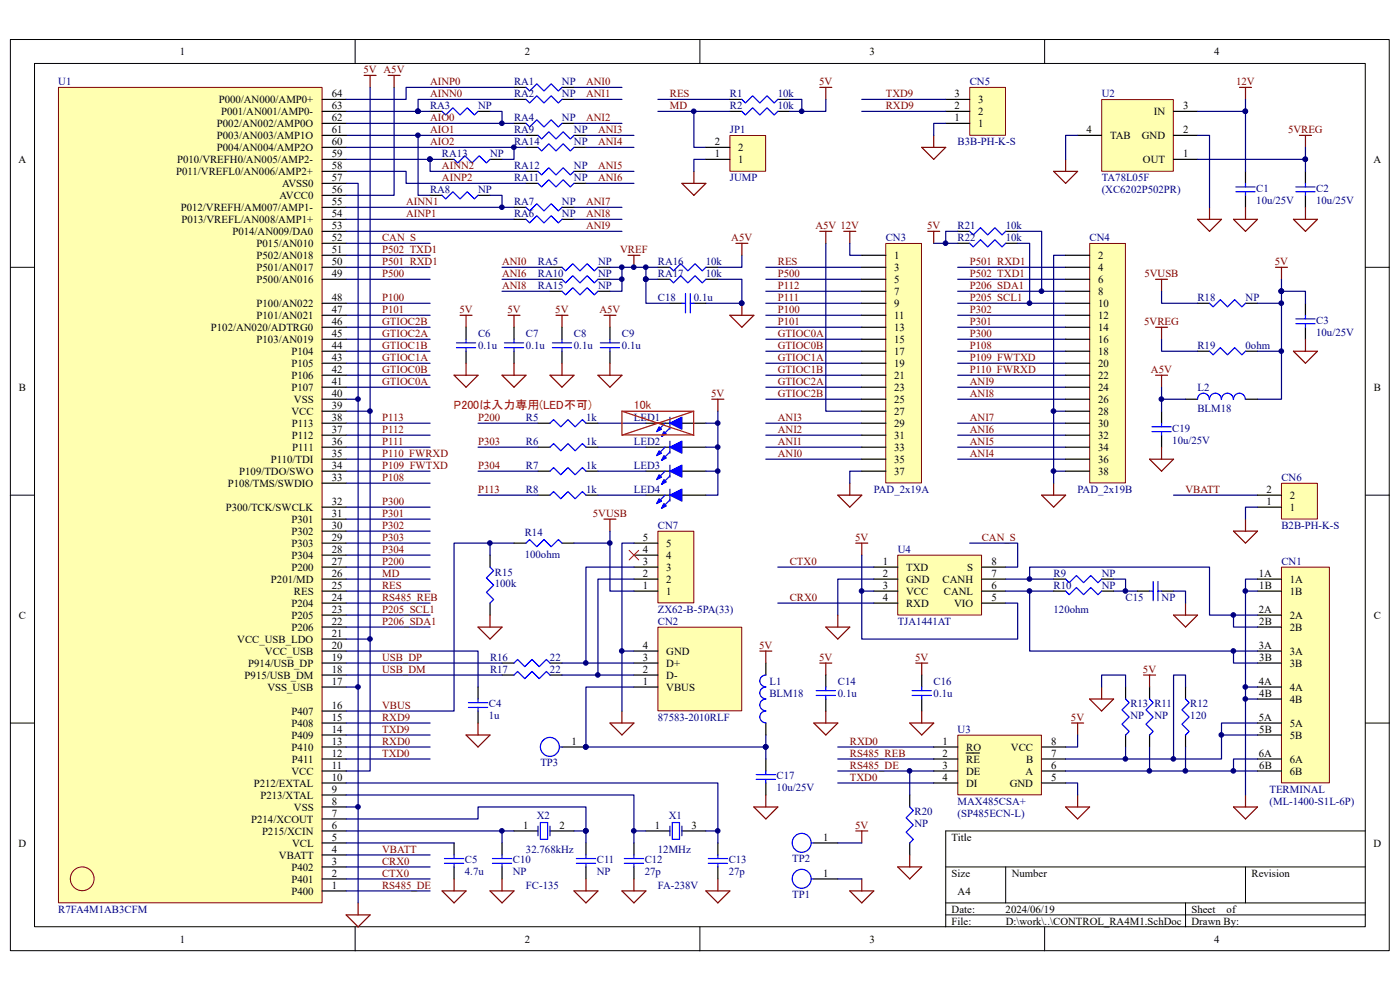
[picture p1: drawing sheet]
<svg xmlns="http://www.w3.org/2000/svg" width="297mm" height="210mm" viewBox="0 0 297 210" stroke-linecap="round" stroke-linejoin="round" font-family="sans-serif">
<path d="M2.2 8.4h292.5v193.3h-292.5z" fill="none" stroke="#000" stroke-width=".21"/>
<path d="M7.4 13.5h282.2v183.1h-282.2z" fill="#fff"/>
<g fill="none" stroke="#000" stroke-width=".21">
<path d="M7.3 13.5h282.3v183.1h-282.3zM75.3 8.4v5.1M148.5 8.4v5.1M221.6 8.4v5.1M2.2 56.7h5.1M289.7 56.7h5.1M2.2 105h5.1M289.7 105h5.1M2.2 153.4h5.1M289.7 153.4h5.1M289.7 176.3h-89.1v20.3M75.3 196.6v5.1"/>
<path d="M148.5 196.6v5.1M200.6 183.9h89.1M200.6 191.5h89.1M200.6 194.1h89.1M213.4 183.9v7.6M221.6 196.6v5.1M251.5 191.5v5.1M264.2 183.9v7.6"/>
</g>
<g fill="none" stroke="#800000" stroke-width=".25">
<path d="M77.2 16h2.6M78.5 16v2.5M263 18.5h2.5M264.2 18.5v2.6M144.7 38.9h5.1l-2.6 2.5zM147.2 36.4v2.5M261.7 46.5h5.1l-2.6 2.6zM264.2 44v2.5M270.6 56.7h2.5M271.9 56.7v2.5M116.7 79.6h5.1l-2.6 2.5zM118 66.9h2.5"/>
<path d="M119.2 66.9v2.5M119.2 77.1v2.5M73.4 194.1h5.1l-2.5 2.5zM76 191.5v2.6M93.8 189h5.1l-2.6 2.5zM96.3 186.5v2.5"/>
</g>
<g fill="none" stroke="#000080" stroke-width=".25">
<path d="M78.5 18.5v145.1h-5.1M139.6 21.1h15.2M147.2 23.6v7.7h2.6M149.8 33.8h-2.6v2.6M73.4 94.9h17.8M73.4 97.4h17.8M73.4 100h17.8M73.4 84.7h2.6M73.4 92.3h17.8M73.4 87.2h5.1M73.4 89.8h17.8M73.4 117.8h17.8"/>
<path d="M73.4 102.5h17.8M73.4 107.6h17.8M73.4 115.2h17.8M73.4 110.1h17.8M73.4 112.7h17.8M73.4 125.4h17.8M73.4 120.3h17.8M73.4 122.9h17.8M236.2 122.9h2.6v2.5M236.2 125.4h5.1"/>
</g>
<path d="M264.2 36.4v2.5M277 36.4v2.5M264.2 41.4v2.6M277 41.4v2.6M119.2 69.4v2.6M119.2 74.5v2.6M223.5 122.9h2.6M233.7 122.9h2.5M96.3 178.8v2.6M96.3 183.9v2.6" fill="none" stroke="#000" stroke-width=".25"/>
<g fill="none" stroke="#00f" stroke-width=".25">
<path d="M262.2 39.7h4.1M264.2 38.9v.8M274.9 39.7h4.1M277 38.9v.8M262.2 40.7h4.1M264.2 40.7v.7M274.9 40.7h4.1M277 40.7v.7M117.2 72.7h4.1M117.2 73.7h4.1M119.2 72v.7M119.2 73.7v.8"/>
<path d="M226.1 122.9l.7 .7 1.6-1.5 1.5 1.5 1.5-1.5 1.5 1.5 .8-.7M94.3 182.1h4.1M94.3 183.1h4.1M96.3 181.4v.7M96.3 183.1v.8"/>
</g>
<g fill="#000080" stroke="#000080" stroke-width=".21">
<circle cx="75.9" cy="84.7" r=".49"/>
<circle cx="78.5" cy="87.2" r=".49"/>
<circle cx="238.8" cy="125.4" r=".49"/>
<circle cx="147.2" cy="23.6" r=".49"/>
</g>
<path d="M233.8 21.2h15.1v15.1h-15.1z" fill="#ffffb0"/>
<path d="M233.7 21.1h15.2v15.2h-15.2z" fill="none" stroke="#800000" stroke-width=".21"/>
<path d="M228.6 28.7h5.1M249 33.8h5.1M249 28.7h5.1M249 23.6h5.1M129.4 69.4v2.6M129.4 74.5v2.6M238.8 145.7v2.6M238.8 155.9v2.6" fill="none" stroke="#000" stroke-width=".25"/>
<g fill="none" stroke="#800000" stroke-width=".25">
<path d="M223.5 36.4h5.1l-2.5 2.5zM226.1 33.8v2.6M275.7 28.7h2.5M277 28.7v2.6M254.1 46.5h5l-2.5 2.6zM256.6 44v2.5M274.4 46.5h5.1l-2.5 2.6zM277 44v2.5M126.9 79.6h5l-2.5 2.5zM128.1 66.9h2.6M129.4 66.9v2.5M129.4 77.1v2.5"/>
<path d="M193 153.4h5.1l-2.6 2.5zM194.3 140.7h2.5M195.5 140.7v2.5M195.5 150.8v2.6M227.3 153.4h2.6M228.6 153.4v2.5M226.1 171.2h5.1l-2.6 2.5zM228.6 168.6v2.6"/>
</g>
<g fill="none" stroke="#000080" stroke-width=".25">
<path d="M73.4 36.4h12.8v2.5h25.4M73.4 28.7h38.2M228.6 28.7h-2.5v5.1M254.1 28.7h2.5v15.3M264.2 21.1v2.5h-10.1M264.2 23.6v12.8M277 33.8v2.6M162.5 56.7h20.3M162.5 59.2h20.3M203.2 56.7h22.9M203.2 59.2h22.9M73.4 64.3h17.8"/>
<path d="M73.4 66.9h17.8M73.4 79.6h17.8M162.5 66.9h20.3M162.5 79.6h20.3M162.5 77.1h20.3M162.5 74.5h20.3M162.5 72h20.3M162.5 69.4h20.3M203.2 64.3h22.9M203.2 66.9h22.9M203.2 79.6h22.9M203.2 77.1h22.9"/>
<path d="M203.2 74.5h22.9M203.2 72h22.9M203.2 69.4h22.9M73.4 82.1h17.8M162.5 82.1h20.3M162.5 89.8h20.3M162.5 97.4h20.3M162.5 92.3h20.3M162.5 94.9h20.3M162.5 84.7h20.3M203.2 82.1h22.9M203.2 89.8h22.9"/>
<path d="M203.2 97.4h22.9M203.2 92.3h22.9M203.2 94.9h22.9M203.2 84.7h22.9M73.4 138.1h28v7.6M73.4 130.5h17.8M73.4 133h17.8M73.4 135.6h5.1M177.7 158.5h20.4M228.6 155.9v2.6h-2.5M177.7 161h20.4M177.7 163.6h20.4"/>
<path d="M177.7 166.1h20.4M226.1 166.1h2.5v2.5"/>
</g>
<g fill="#000080" stroke="#000080" stroke-width=".21">
<circle cx="264.2" cy="23.6" r=".49"/>
<circle cx="276.9" cy="33.8" r=".49"/>
<circle cx="78.5" cy="135.5" r=".49"/>
</g>
<path d="M127.4 72.7h4M127.4 73.7h4M129.4 72v.7M129.4 73.7v.8M238.8 148.3l.8 .8-1.6 1.5 1.6 1.5-1.6 1.5 1.6 1.6-.8 .7" fill="none" stroke="#00f" stroke-width=".25"/>
<path d="M203.2 156h17.7v12.6h-17.7z" fill="#ffffb0"/>
<path d="M203.2 156h17.7v12.6h-17.7z" fill="none" stroke="#800000" stroke-width=".21"/>
<g fill="none" stroke="#000" stroke-width=".25">
<path d="M154.8 23.6h2.6M154.8 21.1h2.6M165 23.6h2.6M165 21.1h2.6M114.1 89.8h2.6M114.1 94.9h2.6M114.1 100h2.6M124.3 89.8h2.6M124.3 94.9h2.6M124.3 100h2.6M137 89.8h5.1M137 94.9h5.1"/>
<path d="M137 100h5.1M144.7 89.8h5.1M144.7 94.9h5.1M144.7 100h5.1M195.5 143.2v2.5M195.5 148.3v2.5M198.1 158.5h5.1M205 159.7h2.8M221 158.5h5.1M243.9 145.7v2.6M243.9 155.9v2.6M251.5 145.7v2.6"/>
<path d="M251.5 155.9v2.6M198.1 161h5.1M198.1 163.6h5.1M198.1 166.1h5.1M221 161h5.1M221 163.6h5.1M221 166.1h5.1"/>
</g>
<g fill="none" stroke="#00f" stroke-width=".25">
<path d="M157.4 23.6l.7 .8 1.6-1.5 1.5 1.5 1.5-1.5 1.6 1.5 .7-.8M157.4 21.1l.7 .7 1.6-1.5 1.5 1.5 1.5-1.5 1.6 1.5 .7-.7M116.7 89.8l.7-.8 1.6 1.5 1.5-1.5 1.5 1.5 1.5-1.5 .8 .8M116.7 94.9l.7-.8 1.6 1.5 1.5-1.5 1.5 1.5 1.5-1.5 .8 .8M116.7 100l.7-.8 1.6 1.5 1.5-1.5 1.5 1.5 1.5-1.5 .8 .8M141.1 89.8l-1.8 1.8M141.1 94.9l-1.8 1.7M141.1 100l-1.8 1.7M142.1 90.8l-1.8 1.8M142.1 88.5v2.6M142.1 93.6v2.5M142.1 98.7v2.5"/>
<path d="M142.1 95.9l-1.8 1.8M142.1 101l-1.8 1.8M193.5 146.5h4.1M193.5 147.5h4.1M195.5 145.7v.8M195.5 147.5v.8M243.9 148.3l.7 .8-1.5 1.5 1.5 1.5-1.5 1.5 1.5 1.6-.7 .7M251.5 148.3l.8 .8-1.6 1.5 1.6 1.5-1.6 1.5 1.6 1.6-.8 .7"/>
</g>
<g fill="none" stroke="#800000" stroke-width=".25">
<path d="M173.9 18.5h2.6M175.2 18.5v2.6M179 49.1h2.6M180.3 49.1v2.5M151 84.7h2.6M152.3 84.7v2.5M177.7 105h5.1l-2.5 2.6zM180.3 102.5v2.5M221 105h5.1l-2.6 2.6zM223.5 102.5v2.5M231.2 148.3h5l-2.5 2.5zM233.7 145.7v2.6"/>
<path d="M242.6 143.2h2.6M243.9 143.2v2.5M261.7 171.2h5.1l-2.6 2.5zM264.2 168.6v2.6"/>
</g>
<g fill="none" stroke="#000080" stroke-width=".25">
<path d="M139.6 23.6h15.2M175.2 51.6v35.6h7.6M180.3 51.6v2.6h2.5M226.1 54.2h-2.6v48.3M162.5 61.8h20.3M162.5 64.3h20.3M203.2 61.8h22.9M101.4 89.8h12.7M101.4 94.9h12.7M101.4 100h12.7M126.9 89.8h10.1M126.9 94.9h10.1"/>
<path d="M126.9 100h10.1M149.8 89.8h2.5M149.8 94.9h2.5M152.3 87.2v17.8h-2.5M182.8 100h-2.5v2.5M223.5 87.2h2.6M223.5 100h2.6M73.4 127.9h17.8M266.8 122.9h-2.6v45.7M233.7 145.7v-2.5h5.1v2.5M238.8 158.5v2.5M243.9 158.5v5.1"/>
<path d="M251.5 145.7v-2.5h-2.5v17.8M251.5 158.5v5.1M266.8 153.4h-7.7v7.6h-33M226.1 163.6h40.7"/>
</g>
<g fill="#000080" stroke="#000080" stroke-width=".21">
<circle cx="248.9" cy="161" r=".49"/>
<circle cx="251.5" cy="163.5" r=".49"/>
<circle cx="238.8" cy="161" r=".49"/>
<circle cx="243.8" cy="163.5" r=".49"/>
<circle cx="223.5" cy="87.2" r=".49"/>
<circle cx="152.3" cy="89.8" r=".49"/>
<circle cx="152.3" cy="94.8" r=".49"/>
<circle cx="223.5" cy="99.9" r=".49"/>
</g>
<g fill="#00f" stroke="#00f" stroke-width=".25">
<path d="M142.1 89.8l2.6-1.3v2.6z"/>
<path d="M139.8 90.5l.5 .6-1 .5z"/>
<path d="M140.8 91.6l.6 .5-1.1 .5z"/>
<path d="M142.1 94.9l2.6-1.3v2.5z"/>
<path d="M139.8 95.6l.5 .5-1 .5z"/>
<path d="M140.8 96.6l.6 .6-1.1 .5z"/>
<path d="M142.1 100l2.6-1.3v2.5z"/>
<path d="M139.8 100.7l.5 .5-1 .5z"/>
<path d="M140.8 101.7l.6 .5-1.1 .6z"/>
</g>
<path d="M188 51.7h7.5v50.7h-7.5z" fill="#ffffb0"/>
<path d="M187.9 51.6h7.6v50.8h-7.6z" fill="none" stroke="#800000" stroke-width=".21"/>
<g fill="none" stroke="#000" stroke-width=".25">
<path d="M182.8 54.2h5.1M182.8 56.7h5.1M182.8 59.2h5.1M182.8 61.8h5.1M182.8 64.3h5.1M182.8 66.9h5.1M182.8 69.4h5.1M182.8 72h5.1M182.8 74.5h5.1M182.8 77.1h5.1M182.8 79.6h5.1M182.8 82.1h5.1"/>
<path d="M182.8 84.7h5.1M182.8 87.2h5.1M182.8 89.8h5.1M182.8 92.3h5.1M182.8 94.9h5.1M182.8 97.4h5.1M182.8 100h5.1"/>
</g>
<path d="M231.2 51.7h7.6v50.7h-7.6z" fill="#ffffb0"/>
<path d="M231.2 51.6h7.6v50.8h-7.6z" fill="none" stroke="#800000" stroke-width=".21"/>
<g fill="none" stroke="#000" stroke-width=".25">
<path d="M109 18.5h2.6M119.2 18.5h2.6M226.1 54.2h5.1M226.1 56.7h5.1M226.1 59.2h5.1M226.1 61.8h5.1M226.1 64.3h5.1M226.1 66.9h5.1M226.1 69.4h5.1M226.1 72h5.1M226.1 74.5h5.1M226.1 77.1h5.1"/>
<path d="M226.1 79.6h5.1M226.1 82.1h5.1M226.1 84.7h5.1M226.1 87.2h5.1M226.1 89.8h5.1M226.1 92.3h5.1M226.1 94.9h5.1M226.1 97.4h5.1M226.1 100h5.1M193 168.6v2.6M193 178.8v2.6"/>
</g>
<path d="M73.4 72h17.8M73.4 69.4h17.8M193 163.6v5" fill="none" stroke="#000080" stroke-width=".25"/>
<path d="M111.6 18.5l.8 .8 1.5-1.5 1.5 1.5 1.5-1.5 1.6 1.5 .7-.8M193 171.2l.8 .8-1.6 1.5 1.6 1.5-1.6 1.5 1.6 1.6-.8 .7" fill="none" stroke="#00f" stroke-width=".25"/>
<path d="M190.5 183.9h5l-2.5 2.6zM193 181.4v2.5" fill="none" stroke="#800000" stroke-width=".25"/>
<circle cx="193" cy="163.5" r=".49" fill="#000080" stroke="#000080" stroke-width=".21"/>
<path d="M12.4 18.6h55.9v172.9h-55.9z" fill="#ffffb0"/>
<path d="M12.4 18.5h55.9v173h-55.9z" fill="none" stroke="#800000" stroke-width=".21"/>
<g fill="none" stroke="#000" stroke-width=".25">
<path d="M68.3 38.9h5.1M68.3 36.4h5.1M68.3 33.8h5.1M68.3 31.3h5.1M68.3 28.7h5.1M68.3 26.2h5.1M68.3 23.6h5.1M68.3 21.1h5.1M68.3 59.2h5.1M68.3 56.7h5.1M68.3 54.2h5.1M68.3 51.6h5.1"/>
<path d="M68.3 49.1h5.1M68.3 46.5h5.1M68.3 44h5.1M68.3 41.4h5.1M68.3 79.6h5.1M68.3 77.1h5.1M68.3 74.5h5.1M68.3 72h5.1M68.3 69.4h5.1M68.3 66.9h5.1M68.3 64.3h5.1M68.3 100h5.1"/>
<path d="M68.3 97.4h5.1M68.3 94.9h5.1M68.3 92.3h5.1M68.3 89.8h5.1M68.3 87.2h5.1M68.3 84.7h5.1M68.3 82.1h5.1M68.3 117.8h5.1M68.3 115.2h5.1M68.3 112.7h5.1M68.3 110.1h5.1M68.3 107.6h5.1"/>
<path d="M68.3 102.5h5.1M68.3 138.1h5.1M68.3 135.6h5.1M68.3 133h5.1M68.3 130.5h5.1M68.3 127.9h5.1M68.3 125.4h5.1M68.3 122.9h5.1M68.3 120.3h5.1M68.3 158.5h5.1M68.3 155.9h5.1M68.3 153.4h5.1"/>
<path d="M68.3 150.8h5.1M68.3 145.7h5.1M68.3 143.2h5.1M68.3 140.7h5.1M68.3 178.8h5.1M68.3 176.3h5.1M68.3 173.7h5.1M68.3 171.2h5.1M68.3 168.6h5.1M68.3 166.1h5.1M68.3 163.6h5.1M68.3 161h5.1"/>
<path d="M68.3 189h5.1M68.3 186.5h5.1M68.3 183.9h5.1M68.3 181.4h5.1"/>
</g>
<circle cx="17.4" cy="186.4" r="2.52" fill="#ffffb0" stroke="#800000" stroke-width=".21"/>
<path d="M139.6 133.1h17.8v17.7h-17.8z" fill="#ffffb0"/>
<path d="M139.6 133.1h17.8v17.7h-17.8z" fill="none" stroke="#800000" stroke-width=".21"/>
<path d="M134.5 138.1h5.1M134.5 145.7h5.1M134.5 143.2h5.1M134.5 140.7h5.1M134.5 178.8v2.6M137 176.3h5.1M144.7 176.3h5.1M152.3 178.8v2.6M134.5 183.9v2.6M152.3 183.9v2.6" fill="none" stroke="#000" stroke-width=".25"/>
<path d="M142.1 175.3v2M142.6 174.5h1.6v3.6h-1.6zM144.7 175.3v2M132.5 183.1h4M132.5 182.1h4M134.5 181.4v.7M134.5 183.1v.8M150.3 183.1h4M150.3 182.1h4M152.3 181.4v.7M152.3 183.1v.8" fill="none" stroke="#00f" stroke-width=".25"/>
<path d="M131.9 189h5.1l-2.5 2.5zM134.5 186.5v2.5M149.8 189h5l-2.5 2.5zM152.3 186.5v2.5" fill="none" stroke="#800000" stroke-width=".25"/>
<path d="M73.4 166.1h78.9v12.7M73.4 168.6h61.1v10.2M134.5 176.3h2.5M149.8 176.3h2.5" fill="none" stroke="#000080" stroke-width=".25"/>
<g fill="#000080" stroke="#000080" stroke-width=".21">
<circle cx="134.5" cy="176.3" r=".49"/>
<circle cx="152.3" cy="176.3" r=".49"/>
</g>
<path d="M190.5 117.8h17.7v12.7h-17.7z" fill="#ffffb0"/>
<path d="M190.5 117.8h17.7v12.7h-17.7z" fill="none" stroke="#800000" stroke-width=".21"/>
<path d="M185.4 120.3h5.1M185.4 122.9h5.1M185.4 125.4h5.1M185.4 127.9h5.1M208.3 120.3h5.1M208.3 122.9h5.1M208.3 125.4h5.1M208.3 127.9h5.1" fill="none" stroke="#000" stroke-width=".25"/>
<path d="M139.6 112.7h7.6v15.2h-7.6z" fill="#ffffb0"/>
<path d="M139.6 112.7h7.6v15.2h-7.6z" fill="none" stroke="#800000" stroke-width=".21"/>
<g fill="none" stroke="#000" stroke-width=".25">
<path d="M98.9 69.4v2.6M98.9 74.5v2.6M109 69.4v2.6M109 74.5v2.6M134.5 117.8h5.1M134.5 115.2h5.1M134.5 125.4h5.1M134.5 122.9h5.1M134.5 120.3h5.1M101.4 145.7v2.6M101.4 150.8v2.6M106.5 143.2h2.5"/>
<path d="M106.5 140.7h2.5M116.7 143.2h2.5M116.7 140.7h2.5"/>
</g>
<g fill="none" stroke="#00f" stroke-width=".25">
<path d="M96.8 72.7h4.1M96.8 73.7h4.1M98.9 72v.7M98.9 73.7v.8M107 72.7h4.1M107 73.7h4.1M109 72v.7M109 73.7v.8M99.4 150.1h4.1M99.4 149.1h4.1M101.4 148.3v.8M101.4 150.1v.7"/>
<path d="M109 143.2l.8-.8 1.5 1.6 1.6-1.6 1.5 1.6 1.5-1.6 .8 .8M109 140.7l.8-.8 1.5 1.5 1.6-1.5 1.5 1.5 1.5-1.5 .8 .8"/>
</g>
<g fill="none" stroke="#000080" stroke-width=".25">
<path d="M83.6 18.5v22.9h-10.2M73.4 38.9h2.6v152.6M73.4 59.2h17.8M73.4 54.2h17.8M73.4 56.7h17.8M73.4 49.1h58.5M73.4 51.6h17.8M73.4 44h35.6M73.4 46.5h35.6M73.4 74.5h17.8M73.4 77.1h17.8M109 115.2h-12.7v35.6h-22.9"/>
<path d="M129.4 112.7v12.7h5.1M134.5 115.2h-2.6v35.6M131.9 138.1h2.6M134.5 120.3h-10.2v20.4M134.5 122.9h-7.6v20.3M73.4 143.2h33.1M73.4 140.7h33.1M73.4 153.4h17.8M73.4 155.9h17.8M73.4 158.5h17.8M73.4 145.7h2.6M119.2 143.2h15.3"/>
<path d="M119.2 140.7h15.3M73.4 161h17.8M73.4 171.2h2.6M73.4 176.3h35.6M73.4 178.8h22.9M121.8 176.3h2.5M73.4 183.9h17.8M73.4 186.5h17.8M73.4 189h17.8M73.4 181.4h17.8"/>
</g>
<g fill="#000080" stroke="#000080" stroke-width=".21">
<circle cx="124.3" cy="140.6" r=".49"/>
<circle cx="126.8" cy="143.2" r=".49"/>
<circle cx="131.9" cy="138.1" r=".49"/>
<circle cx="75.9" cy="145.7" r=".49"/>
<circle cx="75.9" cy="171.2" r=".49"/>
<circle cx="124.3" cy="176.3" r=".49"/>
</g>
<path d="M133.5 116.7l2 2.1M135.5 116.7l-2 2.1" fill="none" stroke="#f00" stroke-width=".21"/>
<g fill="none" stroke="#800000" stroke-width=".25">
<path d="M96.3 79.6h5.1l-2.5 2.5zM97.6 66.9h2.5M98.9 66.9v2.5M98.9 77.1v2.5M106.5 79.6h5.1l-2.6 2.5zM107.8 66.9h2.5M109 66.9v2.5M109 77.1v2.5M128.1 110.1h2.6M129.4 110.1v2.6M98.9 155.9h5.1l-2.6 2.6zM101.4 153.4v2.5"/>
<path d="M129.4 153.4h5.1l-2.6 2.5zM131.9 150.8v2.6"/>
</g>
<path d="M154.9 28.8h7.5v7.5h-7.5z" fill="#ffffb0"/>
<path d="M154.9 28.7h7.5v7.6h-7.5z" fill="none" stroke="#800000" stroke-width=".21"/>
<path d="M149.8 33.8h5M149.8 31.3h5" fill="none" stroke="#000" stroke-width=".25"/>
<path d="M205.8 18.6h7.5v10.1h-7.5z" fill="#ffffb0"/>
<path d="M205.7 18.5h7.6v10.2h-7.6z" fill="none" stroke="#800000" stroke-width=".21"/>
<path d="M200.6 26.2h5.1M200.6 23.6h5.1M200.6 21.1h5.1" fill="none" stroke="#000" stroke-width=".25"/>
<path d="M195.5 31.3h5.1l-2.5 2.5zM198.1 28.7v2.6" fill="none" stroke="#800000" stroke-width=".25"/>
<path d="M200.6 26.2h-2.5v2.5" fill="none" stroke="#000080" stroke-width=".25"/>
<path d="M271.9 120.4h10.1v45.7h-10.1z" fill="#ffffb0"/>
<path d="M271.9 120.3h10.1v45.8h-10.1z" fill="none" stroke="#800000" stroke-width=".21"/>
<g fill="none" stroke="#000" stroke-width=".25">
<path d="M91.2 23.6h2.6M93.8 33.8h2.5M101.4 23.6h2.6M104 33.8h2.5M109 21.1h2.6M109 26.2h2.6M111.6 28.7h2.5M111.6 31.3h2.5M111.6 36.4h2.5M111.6 38.9h2.5M119.2 21.1h2.6M119.2 26.2h2.6"/>
<path d="M121.8 28.7h2.5M121.8 31.3h2.5M121.8 36.4h2.5M121.8 38.9h2.5M91.2 41.4h2.6M101.4 41.4h2.6M109 44h2.6M109 46.5h2.6M116.7 56.7h2.5M116.7 59.2h2.5M119.2 44h2.6M119.2 46.5h2.6"/>
<path d="M126.9 56.7h2.5M126.9 59.2h2.5M139.6 56.7h2.5M139.6 59.2h2.5M149.8 56.7h2.5M149.8 59.2h2.5M116.7 61.8h2.5M126.9 61.8h2.5M142.1 64.3h2.6M147.2 64.3h2.6M254.1 64.3h2.5M254.1 74.5h2.5"/>
<path d="M264.2 64.3h2.6M264.2 74.5h2.6M277 64.3v2.6M277 69.4v2.6M104 117.8v2.5M109 115.2h2.6M119.2 115.2h2.6M104 127.9v2.6M241.3 125.4h2.6M246.4 125.4h2.6M266.8 122.9h5.1M266.8 125.4h5.1"/>
<path d="M266.8 130.5h5.1M266.8 133h5.1M266.8 138.1h5.1M162.5 140.7v2.5M162.5 153.4v2.5M175.2 143.2v2.5M175.2 148.3v2.5M266.8 140.7h5.1M266.8 145.7h5.1M266.8 148.3h5.1M266.8 153.4h5.1M266.8 155.9h5.1"/>
<path d="M106.5 178.8v2.6M124.3 178.8v2.6M162.5 161v2.6M162.5 166.1v2.5M266.8 161h5.1M266.8 163.6h5.1M106.5 183.9v2.6M124.3 183.9v2.6"/>
</g>
<g fill="none" stroke="#000080" stroke-width=".25">
<path d="M109 18.5h-22.8v2.6h-12.8M121.8 18.5h10.1M73.4 23.6h15.3M73.4 26.2h35.6M73.4 31.3h38.2M88.7 28.7v12.7h2.5M93.8 33.8h-2.6v2.6h20.4M104 23.6h2.5v2.6M109 31.3v2.5h-2.5M121.8 21.1h10.1M121.8 26.2h10.1M124.3 31.3h10.2"/>
<path d="M124.3 36.4h10.2M124.3 38.9h10.2M124.3 28.7h10.2M167.6 21.1h2.5v2.5M175.2 21.1v2.5h-7.6M182.8 21.1h17.8M182.8 23.6h17.8M277 31.3v2.5h-22.9M104 41.4h2.5v2.6M106.5 56.7h10.2M106.5 59.2h10.2M121.8 44h10.1"/>
<path d="M121.8 46.5h10.1M129.4 56.7h10.2M129.4 59.2h2.5M131.9 56.7v5.1h-2.5M152.3 59.2h5.1v5.1h-7.6M157.4 54.2v2.5h-5.1M271.9 59.2v25.5h-5.1M106.5 61.8h10.2M246.4 72v2.5h7.7M246.4 61.8v2.5h7.7M266.8 64.3h5.1M104 115.2v2.6"/>
<path d="M182.8 117.8v17.8h33.1v-7.7h-2.5M205.7 115.2h10.2v5.1h-2.5M249 105h17.8M165 120.3h20.4M165 127.9h20.4M182.8 125.4h2.6M185.4 122.9h-7.7v7.6M213.4 125.4h10.1M213.4 122.9h10.1M218.4 122.9v-2.6h38.2v10.2h10.2M218.4 125.4v12.7h48.4M249 125.4h2.5v2.5"/>
<path d="M261.7 130.5v2.5h5.1M261.7 138.1v2.6h5.1M264.2 125.4h2.6M134.5 145.7h-10.2v12.8h38.2M162.5 155.9v5.1M259.1 155.9h7.7M264.2 145.7h2.6M264.2 148.3h2.6M106.5 176.3v2.5M124.3 176.3v2.5M266.8 161h-5.1v2.6"/>
</g>
<g fill="#000080" stroke="#000080" stroke-width=".21">
<circle cx="264.2" cy="125.4" r=".49"/>
<circle cx="261.7" cy="130.5" r=".49"/>
<circle cx="261.7" cy="163.5" r=".49"/>
<circle cx="259.1" cy="155.9" r=".49"/>
<circle cx="264.2" cy="145.7" r=".49"/>
<circle cx="264.2" cy="148.3" r=".49"/>
<circle cx="261.7" cy="138.1" r=".49"/>
<circle cx="106.5" cy="26.2" r=".49"/>
<circle cx="88.7" cy="23.6" r=".49"/>
<circle cx="91.2" cy="33.8" r=".49"/>
<circle cx="182.8" cy="125.4" r=".49"/>
<circle cx="218.4" cy="122.8" r=".49"/>
<circle cx="218.4" cy="125.4" r=".49"/>
<circle cx="276.9" cy="33.8" r=".49"/>
<circle cx="170.1" cy="23.6" r=".49"/>
<circle cx="109" cy="31.2" r=".49"/>
<circle cx="88.7" cy="28.7" r=".49"/>
<circle cx="106.5" cy="44" r=".49"/>
<circle cx="103.9" cy="115.2" r=".49"/>
<circle cx="271.8" cy="64.3" r=".49"/>
<circle cx="271.8" cy="61.8" r=".49"/>
<circle cx="157.4" cy="64.3" r=".49"/>
<circle cx="131.9" cy="56.7" r=".49"/>
<circle cx="131.9" cy="59.2" r=".49"/>
<circle cx="162.4" cy="158.4" r=".49"/>
<circle cx="124.3" cy="158.4" r=".49"/>
<circle cx="106.5" cy="176.3" r=".49"/>
<circle cx="124.3" cy="176.3" r=".49"/>
</g>
<g fill="none" stroke="#00f" stroke-width=".25">
<path d="M93.8 23.6l.7 .8 1.6-1.5 1.5 1.5 1.5-1.5 1.6 1.5 .7-.8M96.3 33.8l.8 .8 1.5-1.6 1.5 1.6 1.6-1.6 1.5 1.6 .8-.8M111.6 21.1l.8 .7 1.5-1.5 1.5 1.5 1.5-1.5 1.6 1.5 .7-.7M111.6 26.2l.8 .7 1.5-1.5 1.5 1.5 1.5-1.5 1.6 1.5 .7-.7M114.1 28.7l.8 .8 1.5-1.5 1.6 1.5 1.5-1.5 1.5 1.5 .8-.8M114.1 31.3l.8 .7 1.5-1.5 1.6 1.5 1.5-1.5 1.5 1.5 .8-.7M114.1 36.4l.8 .7 1.5-1.5 1.6 1.5 1.5-1.5 1.5 1.5 .8-.7M114.1 38.9l.8 .8 1.5-1.6 1.6 1.6 1.5-1.6 1.5 1.6 .8-.8M93.8 41.4l.7 .8 1.6-1.5 1.5 1.5 1.5-1.5 1.6 1.5 .7-.8M111.6 44l.8 .7 1.5-1.5 1.5 1.5 1.5-1.5 1.6 1.5 .7-.7M111.6 46.5l.8 .8 1.5-1.5 1.5 1.5 1.5-1.5 1.6 1.5 .7-.8M119.2 56.7l.8 .8 1.5-1.6 1.5 1.6 1.6-1.6 1.5 1.6 .8-.8"/>
<path d="M119.2 59.2l.8 .8 1.5-1.5 1.5 1.5 1.6-1.5 1.5 1.5 .8-.8M142.1 56.7l.8 .8 1.5-1.6 1.5 1.6 1.6-1.6 1.5 1.6 .8-.8M142.1 59.2l.8 .8 1.5-1.5 1.5 1.5 1.6-1.5 1.5 1.5 .8-.8M119.2 61.8l.8 .8 1.5-1.6 1.5 1.6 1.6-1.6 1.5 1.6 .8-.8M144.7 64.3h.7M145.4 62.3v4.1M146.4 62.3v4.1M146.4 64.3h.8M256.6 64.3l.8 .8 1.5-1.5 1.5 1.5 1.5-1.5 1.6 1.5 .7-.8M256.6 74.5l.8 .8 1.5-1.6 1.5 1.6 1.5-1.6 1.6 1.6 .7-.8M274.9 67.6h4.1M274.9 68.7h4.1"/>
<path d="M277 66.9v.7M277 68.7v.7M111.6 115.2l.8-.7 1.5 1.5 1.5-1.5 1.5 1.5 1.6-1.5 .7 .7M104 120.3l.7 .8-1.5 1.5 1.5 1.5-1.5 1.6 1.5 1.5-.7 .7M243.9 125.4h.7M244.6 123.4v4M245.7 123.4v4M245.7 125.4h.7M162.5 150.8a1.25 1.25 0 0 0-1.3 1.3 1.25 1.25 0 0 0 1.3 1.2M162.5 148.3a1.25 1.25 0 0 0-1.3 1.2 1.25 1.25 0 0 0 1.3 1.3M162.5 145.7a1.25 1.25 0 0 0-1.3 1.3 1.25 1.25 0 0 0 1.3 1.2M162.5 143.2a1.25 1.25 0 0 0-1.3 1.3 1.25 1.25 0 0 0 1.3 1.2"/>
<path d="M173.2 146.5h4M173.2 147.5h4M175.2 145.7v.8M175.2 147.5v.8M160.4 164.3h4.1M160.4 165.3h4.1M162.5 163.6v.7M162.5 165.3v.8M104.5 183.1h4M104.5 182.1h4M106.5 181.4v.7M106.5 183.1v.8"/>
<path d="M122.3 183.1h4M122.3 182.1h4M124.3 181.4v.7M124.3 183.1v.8"/>
</g>
<g fill="none" stroke="#800000" stroke-width=".25">
<path d="M156.1 51.6h2.6M157.4 51.6v2.6M173.9 49.1h2.6M175.2 49.1v2.5M245.2 59.2h2.5M246.4 59.2v2.6M154.8 66.9h5.1l-2.5 2.5zM157.4 64.3v2.6M245.2 69.4h2.5M246.4 69.4v2.6M274.4 74.5h5.1l-2.5 2.6zM277 72v2.5"/>
<path d="M181.6 115.2h2.5M182.8 115.2v2.6M101.4 133h5.1l-2.5 2.6zM104 130.5v2.5M161.2 138.1h2.5M162.5 138.1v2.6M175.2 133h5.1l-2.6 2.6zM177.7 130.5v2.5M249 130.5h5.1l-2.6 2.5zM251.5 127.9v2.6M172.6 153.4h5.1l-2.5 2.5zM173.9 140.7h2.6"/>
<path d="M175.2 140.7v2.5M175.2 150.8v2.6M159.9 171.2h5.1l-2.5 2.5zM162.5 168.6v2.6M104 189h5l-2.5 2.5zM106.5 186.5v2.5M121.8 189h5.1l-2.6 2.5zM124.3 186.5v2.5"/>
</g>
<path d="M271.9 102.6h7.6v7.5h-7.6z" fill="#ffffb0"/>
<path d="M271.9 102.5h7.6v7.6h-7.6z" fill="none" stroke="#800000" stroke-width=".21"/>
<g fill="none" stroke="#000" stroke-width=".25">
<path d="M203.2 49.1h2.5M203.2 51.6h2.5M213.4 49.1h2.5M213.4 51.6h2.5M246.4 87.2v2.6M246.4 92.3v2.6M251.5 84.7h2.6M264.2 84.7h2.6M114.1 105h2.6M124.3 105h2.6M137 105h5.1M144.7 105h5.1"/>
<path d="M266.8 107.6h5.1M266.8 105h5.1M223.5 125.4h2.6M233.7 125.4h2.5M119.2 158.5h5.1M109 176.3h5.1M116.7 176.3h5.1M172.6 178.8h5.1M172.6 186.5h5.1"/>
</g>
<g fill="none" stroke="#800000" stroke-width=".25">
<path d="M82.3 16h2.6M83.6 16v2.5M133.2 54.2h2.6M134.5 54.2v2.5M196.8 49.1h2.6M198.1 49.1v2.5M245.2 79.6h2.5M246.4 79.6v2.5M243.9 97.4h5.1l-2.6 2.6zM246.4 94.9v2.5M261.7 112.7h5.1l-2.6 2.5zM264.2 110.1v2.6"/>
<path d="M181.6 176.3h2.5M182.8 176.3v2.5M180.3 189h5.1l-2.6 2.5zM182.8 186.5v2.5"/>
</g>
<g fill="none" stroke="#000080" stroke-width=".25">
<path d="M73.4 33.8h17.8M109 21.1h-20.3v2.5h2.5M137 59.2v5.1h5.1M137 56.7v2.5M137 59.2h2.6M198.1 51.6h5.1M203.2 49.1h-2.6v2.5M215.9 51.6h2.5v12.7M215.9 49.1h5.1v12.7M266.8 74.5h5.1M271.9 61.8h5.1v2.5M149.8 100h2.5"/>
<path d="M246.4 82.1v5.1M246.4 84.7h5.1M101.4 105h12.7M121.8 115.2h7.6M126.9 105h10.1M266.8 107.6h-2.6v2.5M73.4 173.7h28v-2.5h22.9v5.1M177.7 178.8h5.1M177.7 186.5h5.1"/>
</g>
<g fill="#000080" stroke="#000080" stroke-width=".21">
<circle cx="124.3" cy="176.3" r=".49"/>
<circle cx="129.4" cy="115.2" r=".49"/>
<circle cx="152.3" cy="99.9" r=".49"/>
<circle cx="218.4" cy="64.3" r=".49"/>
<circle cx="221" cy="61.8" r=".49"/>
<circle cx="200.6" cy="51.6" r=".49"/>
<circle cx="91.2" cy="33.8" r=".49"/>
<circle cx="88.7" cy="23.6" r=".49"/>
<circle cx="271.8" cy="61.8" r=".49"/>
<circle cx="246.4" cy="84.7" r=".49"/>
<circle cx="271.8" cy="74.5" r=".49"/>
<circle cx="137" cy="56.7" r=".49"/>
<circle cx="137" cy="59.2" r=".49"/>
<circle cx="134.5" cy="56.7" r=".49"/>
<circle cx="124.3" cy="158.4" r=".49"/>
</g>
<g fill="none" stroke="#00f" stroke-width=".25">
<path d="M205.7 49.1l.8 .7 1.5-1.5 1.5 1.5 1.6-1.5 1.5 1.5 .8-.7M205.7 51.6l.8 .8 1.5-1.5 1.5 1.5 1.6-1.5 1.5 1.5 .8-.8M244.4 90.5h4.1M244.4 91.6h4.1M246.4 89.8v.7M246.4 91.6v.7M256.6 84.7a1.25 1.25 0 0 0-1.3-1.3 1.25 1.25 0 0 0-1.2 1.3M259.1 84.7a1.25 1.25 0 0 0-1.3-1.3 1.25 1.25 0 0 0-1.2 1.3M261.6 84.7a1.25 1.25 0 0 0-1.2-1.3 1.25 1.25 0 0 0-1.3 1.3M264.2 84.7a1.25 1.25 0 0 0-1.3-1.3 1.25 1.25 0 0 0-1.2 1.3M116.7 105l.7-.7 1.6 1.5 1.5-1.5 1.5 1.5 1.5-1.5 .8 .7M141.1 105l-1.8 1.8"/>
<path d="M142.1 106.1l-1.8 1.7M142.1 103.8v2.5M226.1 125.4l.7 .8 1.6-1.6 1.5 1.6 1.5-1.6 1.5 1.6 .8-.8M118.7 158.5h.5M114.1 175.3v2M114.6 174.5h1.6v3.6h-1.6zM116.7 175.3v2M172.1 178.8h.5M172.1 186.5h.5"/>
<circle cx="116.7" cy="158.4" r="2.01"/>
<circle cx="170.1" cy="178.8" r="2.01"/>
<circle cx="170.1" cy="186.4" r="2.01"/>
</g>
<g fill="#00f" stroke="#00f" stroke-width=".25">
<path d="M142.1 105l2.6-1.2v2.5z"/>
<path d="M139.8 105.8l.5 .5-1 .5z"/>
<path d="M140.8 106.8l.6 .5-1.1 .5z"/>
</g>
<path d="M131.9 87.2h15.3v5.1h-15.3zM131.9 87.2l15.3 5.1M147.2 87.2l-15.3 5.1" fill="none" stroke="#f00" stroke-width=".25"/>
<g font-size="2.5" fill="#f00">
<text x="96.3" y="86.9">P200は入力専用(LED不可)</text>
<text x="134.5" y="86.9">10k</text>
</g>
<g font-size="2.3">
<text x="38.2" y="11.7">1</text>
<text x="111.3" y="11.7">2</text>
<text x="184.5" y="11.7">3</text>
<text x="257.6" y="11.7">4</text>
<text x="46.4" y="21.8">P000/AN000/AMP0+</text>
<text x="70.4" y="23.1">63</text>
<text x="70.4" y="20.6">64</text>
<text x="202.5" y="23.1">2</text>
<text x="202.5" y="20.6">3</text>
<text x="207.5" y="21.8">3</text>
<text x="251" y="23.1">3</text>
<text x="46" y="29.5">P003/AN003/AMP1O</text>
<text x="46" y="27">P002/AN002/AMP0O</text>
<text x="46.9" y="24.4">P001/AN001/AMP0-</text>
<text x="70.4" y="28.2">61</text>
<text x="70.4" y="25.7">62</text>
<text x="202.5" y="25.7">1</text>
<text x="207.5" y="27">1</text>
<text x="207.5" y="24.4">2</text>
<text x="230.5" y="28.2">4</text>
<text x="235.5" y="29.5">TAB</text>
<text x="242.2" y="29.5">GND</text>
<text x="244.8" y="24.4">IN</text>
<text x="251" y="28.2">2</text>
<text x="3.9" y="34.6">A</text>
<text x="37.6" y="34.6">P010/VREFH0/AN005/AMP2-</text>
<text x="46" y="32">P004/AN004/AMP2O</text>
<text x="70.4" y="35.9">58</text>
<text x="70.4" y="33.3">59</text>
<text x="70.4" y="30.8">60</text>
<text x="151.6" y="33.3">1</text>
<text x="151.6" y="30.8">2</text>
<text x="156.6" y="34.6">1</text>
<text x="156.6" y="32">2</text>
<text x="242.5" y="34.6">OUT</text>
<text x="251" y="33.3">1</text>
<text x="291.4" y="34.6">A</text>
<text x="37.4" y="37.1">P011/VREFL0/AN006/AMP2+</text>
<text x="59.9" y="39.7">AVSS0</text>
<text x="70.4" y="40.9">56</text>
<text x="70.4" y="38.4">57</text>
<text x="38.4" y="44.7">P012/VREFH/AM007/AMP1-</text>
<text x="38.5" y="47.3">P013/VREFL/AN008/AMP1+</text>
<text x="59.3" y="42.2">AVCC0</text>
<text x="70.4" y="46">54</text>
<text x="70.4" y="43.5">55</text>
<text x="49.3" y="49.8">P014/AN009/DA0</text>
<text x="54.4" y="52.4">P015/AN010</text>
<text x="70.4" y="53.7">51</text>
<text x="70.4" y="51.1">52</text>
<text x="70.4" y="48.6">53</text>
<text x="54.4" y="57.5">P501/AN017</text>
<text x="54.4" y="54.9">P502/AN018</text>
<text x="70.4" y="58.8">49</text>
<text x="70.4" y="56.2">50</text>
<text x="189.7" y="54.9">1</text>
<text x="189.7" y="57.5">3</text>
<text x="233" y="54.9">2</text>
<text x="233" y="57.5">4</text>
<text x="54.4" y="65.1">P100/AN022</text>
<text x="54.4" y="60">P500/AN016</text>
<text x="70.4" y="63.8">48</text>
<text x="189.7" y="60">5</text>
<text x="189.7" y="62.6">7</text>
<text x="189.7" y="65.1">9</text>
<text x="233" y="60">6</text>
<text x="233" y="62.6">8</text>
<text x="233" y="65.1">10</text>
<text x="44.7" y="70.2">P102/AN020/ADTRG0</text>
<text x="54.4" y="67.6">P101/AN021</text>
<text x="70.4" y="71.5">45</text>
<text x="70.4" y="68.9">46</text>
<text x="70.4" y="66.4">47</text>
<text x="189.7" y="67.6">11</text>
<text x="189.7" y="70.2">13</text>
<text x="233" y="67.6">12</text>
<text x="233" y="70.2">14</text>
<text x="54.4" y="72.7">P103/AN019</text>
<text x="61.8" y="77.9">P105</text>
<text x="61.8" y="75.3">P104</text>
<text x="70.4" y="76.6">43</text>
<text x="70.4" y="74">44</text>
<text x="189.7" y="72.7">15</text>
<text x="189.7" y="75.3">17</text>
<text x="189.7" y="77.9">19</text>
<text x="233" y="72.7">16</text>
<text x="233" y="75.3">18</text>
<text x="233" y="77.9">20</text>
<text x="4" y="82.9">B</text>
<text x="61.8" y="82.9">P107</text>
<text x="61.8" y="80.4">P106</text>
<text x="70.4" y="81.7">41</text>
<text x="70.4" y="79.1">42</text>
<text x="189.7" y="80.4">21</text>
<text x="189.7" y="82.9">23</text>
<text x="233" y="80.4">22</text>
<text x="233" y="82.9">24</text>
<text x="291.5" y="82.9">B</text>
<text x="61.8" y="88">VCC</text>
<text x="62.4" y="85.5">VSS</text>
<text x="70.4" y="89.3">38</text>
<text x="70.4" y="86.7">39</text>
<text x="70.4" y="84.2">40</text>
<text x="189.7" y="85.5">25</text>
<text x="189.7" y="88">27</text>
<text x="233" y="85.5">26</text>
<text x="233" y="88">28</text>
<text x="61.9" y="93.1">P112</text>
<text x="61.9" y="90.6">P113</text>
<text x="62" y="95.6">P111</text>
<text x="70.4" y="94.4">36</text>
<text x="70.4" y="91.8">37</text>
<text x="189.7" y="90.6">29</text>
<text x="189.7" y="93.1">31</text>
<text x="189.7" y="95.6">33</text>
<text x="233" y="90.6">30</text>
<text x="233" y="93.1">32</text>
<text x="233" y="95.6">34</text>
<text x="50.8" y="100.7">P109/TDO/SWO</text>
<text x="57.4" y="98.2">P110/TDI</text>
<text x="70.4" y="102">33</text>
<text x="70.4" y="99.4">34</text>
<text x="70.4" y="96.9">35</text>
<text x="189.7" y="98.2">35</text>
<text x="189.7" y="100.7">37</text>
<text x="233" y="98.2">36</text>
<text x="233" y="100.7">38</text>
<text x="48.3" y="103.3">P108/TMS/SWDIO</text>
<text x="70.4" y="107.1">32</text>
<text x="268.7" y="107.1">1</text>
<text x="268.7" y="104.6">2</text>
<text x="273.6" y="105.8">2</text>
<text x="47.9" y="108.4">P300/TCK/SWCLK</text>
<text x="61.8" y="113.5">P302</text>
<text x="61.8" y="110.9">P301</text>
<text x="70.4" y="112.2">30</text>
<text x="70.4" y="109.6">31</text>
<text x="273.6" y="108.4">1</text>
<text x="61.8" y="118.5">P304</text>
<text x="61.8" y="116">P303</text>
<text x="70.4" y="119.8">27</text>
<text x="70.4" y="117.3">28</text>
<text x="70.4" y="114.7">29</text>
<text x="136.4" y="119.8">3</text>
<text x="136.4" y="117.3">4</text>
<text x="136.4" y="114.7">5</text>
<text x="141.4" y="118.5">4</text>
<text x="141.4" y="116">5</text>
<text x="187.3" y="119.8">1</text>
<text x="210.3" y="119.8">8</text>
<text x="57.5" y="123.6">P201/MD</text>
<text x="61.8" y="121.1">P200</text>
<text x="70.4" y="124.9">25</text>
<text x="70.4" y="122.3">26</text>
<text x="136.4" y="124.9">1</text>
<text x="136.4" y="122.3">2</text>
<text x="141.4" y="123.6">2</text>
<text x="141.4" y="121.1">3</text>
<text x="187.3" y="122.3">2</text>
<text x="187.3" y="124.9">3</text>
<text x="192.2" y="121.1">TXD</text>
<text x="192.2" y="123.6">GND</text>
<text x="200" y="123.6">CANH</text>
<text x="205.2" y="121.1">S</text>
<text x="210.3" y="124.9">6</text>
<text x="210.3" y="122.3">7</text>
<text x="267" y="122.3">1A</text>
<text x="267.2" y="124.9">1B</text>
<text x="273.6" y="123.6">1A</text>
<text x="4" y="131.3">C</text>
<text x="61.8" y="131.3">P205</text>
<text x="61.8" y="128.7">P204</text>
<text x="62.4" y="126.2">RES</text>
<text x="70.4" y="130">23</text>
<text x="70.4" y="127.4">24</text>
<text x="141.4" y="126.2">1</text>
<text x="187.3" y="127.4">4</text>
<text x="192.2" y="126.2">VCC</text>
<text x="192.2" y="128.7">RXD</text>
<text x="200.2" y="126.2">CANL</text>
<text x="202.4" y="128.7">VIO</text>
<text x="210.3" y="127.4">5</text>
<text x="267" y="130">2A</text>
<text x="273.6" y="126.2">1B</text>
<text x="273.6" y="131.3">2A</text>
<text x="291.5" y="131.3">C</text>
<text x="50.3" y="136.4">VCC_USB_LDO</text>
<text x="61.8" y="133.8">P206</text>
<text x="70.4" y="137.6">20</text>
<text x="70.4" y="135.1">21</text>
<text x="70.4" y="132.5">22</text>
<text x="136.4" y="137.6">4</text>
<text x="267" y="137.6">3A</text>
<text x="267.2" y="132.5">2B</text>
<text x="273.6" y="133.8">2B</text>
<text x="51.9" y="144">P915/USB_DM</text>
<text x="52.7" y="141.4">P914/USB_DP</text>
<text x="56.2" y="138.9">VCC_USB</text>
<text x="70.4" y="142.7">18</text>
<text x="70.4" y="140.2">19</text>
<text x="136.4" y="142.7">2</text>
<text x="136.4" y="140.2">3</text>
<text x="141.4" y="144">D-</text>
<text x="141.4" y="141.4">D+</text>
<text x="141.4" y="138.9">GND</text>
<text x="267.2" y="140.2">3B</text>
<text x="273.6" y="138.9">3A</text>
<text x="273.6" y="141.4">3B</text>
<text x="56.7" y="146.5">VSS_USB</text>
<text x="70.4" y="145.2">17</text>
<text x="136.4" y="145.2">1</text>
<text x="141.4" y="146.5">VBUS</text>
<text x="267" y="145.2">4A</text>
<text x="267.2" y="147.8">4B</text>
<text x="273.6" y="146.5">4A</text>
<text x="273.6" y="149.1">4B</text>
<text x="61.8" y="154.1">P408</text>
<text x="61.8" y="151.6">P407</text>
<text x="70.4" y="155.4">14</text>
<text x="70.4" y="152.9">15</text>
<text x="70.4" y="150.3">16</text>
<text x="267" y="152.9">5A</text>
<text x="267.2" y="155.4">5B</text>
<text x="273.6" y="154.1">5A</text>
<text x="61.8" y="159.3">P410</text>
<text x="61.8" y="156.7">P409</text>
<text x="61.9" y="161.8">P411</text>
<text x="70.4" y="160.5">12</text>
<text x="70.4" y="158">13</text>
<text x="121.2" y="158">1</text>
<text x="200" y="158">1</text>
<text x="200" y="160.5">2</text>
<text x="205" y="159.3">RO</text>
<text x="205" y="161.8">RE</text>
<text x="214.5" y="159.3">VCC</text>
<text x="217.7" y="161.8">B</text>
<text x="223" y="160.5">7</text>
<text x="223" y="158">8</text>
<text x="267" y="160.5">6A</text>
<text x="273.6" y="156.7">5B</text>
<text x="273.6" y="161.8">6A</text>
<text x="53.8" y="166.9">P212/EXTAL</text>
<text x="61.8" y="164.3">VCC</text>
<text x="70.4" y="165.6">10</text>
<text x="70.4" y="163.1">11</text>
<text x="200" y="163.1">3</text>
<text x="200" y="165.6">4</text>
<text x="205" y="164.3">DE</text>
<text x="205" y="166.9">DI</text>
<text x="214.2" y="166.9">GND</text>
<text x="217.6" y="164.3">A</text>
<text x="223" y="165.6">5</text>
<text x="223" y="163.1">6</text>
<text x="267.2" y="163.1">6B</text>
<text x="273.6" y="164.3">6B</text>
<text x="55.2" y="169.4">P213/XTAL</text>
<text x="62.4" y="172">VSS</text>
<text x="70.4" y="173.2">7</text>
<text x="70.4" y="170.7">8</text>
<text x="70.4" y="168.1">9</text>
<text x="3.9" y="179.6">D</text>
<text x="53.3" y="174.5">P214/XCOUT</text>
<text x="55.6" y="177">P215/XCIN</text>
<text x="62" y="179.6">VCL</text>
<text x="70.4" y="178.3">5</text>
<text x="70.4" y="175.8">6</text>
<text x="111" y="175.8">1</text>
<text x="118.7" y="175.8">2</text>
<text x="138.9" y="175.8">1</text>
<text x="146.7" y="175.8">3</text>
<text x="174.7" y="178.3">1</text>
<text x="201.9" y="178.3">Title</text>
<text x="291.4" y="179.6">D</text>
<text x="59.2" y="182.2">VBATT</text>
<text x="61.8" y="184.7">P402</text>
<text x="70.4" y="186">2</text>
<text x="70.4" y="183.4">3</text>
<text x="70.4" y="180.8">4</text>
<text x="174.7" y="186">1</text>
<text x="201.9" y="186">Size</text>
<text x="214.6" y="186">Number</text>
<text x="265.5" y="186">Revision</text>
<text x="61.8" y="189.8">P400</text>
<text x="61.8" y="187.2">P401</text>
<text x="70.4" y="188.5">1</text>
<text x="203.2" y="189.8">A4</text>
<text x="201.9" y="193.6">Date:</text>
<text x="201.9" y="196.1">File:</text>
<text x="213.3" y="193.6">2024/06/19</text>
<text x="213.4" y="196.1">D:\work\..\CONTROL_RA4M1.SchDoc</text>
<text x="252.8" y="196.1">Drawn By:</text>
<text x="252.8" y="193.6">Sheet</text>
<text x="260.2" y="193.6">of</text>
<text x="38.2" y="199.9">1</text>
<text x="111.3" y="199.9">2</text>
<text x="184.5" y="199.9">3</text>
<text x="257.6" y="199.9">4</text>
</g>
<g font-size="2.3" fill="#800000">
<text x="77.1" y="15.5">5V A5V</text>
<text x="91.2" y="18">AINP0</text>
<text x="91.2" y="20.6">AINN0</text>
<text x="124.3" y="18">ANI0</text>
<text x="124.3" y="20.6">ANI1</text>
<text x="142.1" y="20.6">RES</text>
<text x="142.1" y="23.1">MD</text>
<text x="173.8" y="18">5V</text>
<text x="187.9" y="23.1">RXD9</text>
<text x="187.9" y="20.6">TXD9</text>
<text x="262.3" y="18">12V</text>
<text x="91.2" y="25.7">AIO0</text>
<text x="91.2" y="28.2">AIO1</text>
<text x="124.3" y="25.7">ANI2</text>
<text x="126.9" y="28.2">ANI3</text>
<text x="273.3" y="28.2">5VREG</text>
<text x="91.2" y="30.8">AIO2</text>
<text x="93.8" y="35.9">AINN2</text>
<text x="126.9" y="30.8">ANI4</text>
<text x="126.9" y="35.9">ANI5</text>
<text x="93.8" y="38.4">AINP2</text>
<text x="126.9" y="38.4">ANI6</text>
<text x="86.1" y="46">AINP1</text>
<text x="86.1" y="43.5">AINN1</text>
<text x="124.3" y="43.5">ANI7</text>
<text x="124.3" y="46">ANI8</text>
<text x="81.1" y="53.7">P502_TXD1</text>
<text x="81.1" y="51.1">CAN_S</text>
<text x="124.3" y="48.6">ANI9</text>
<text x="131.6" y="53.7">VREF</text>
<text x="155.2" y="51.1">A5V</text>
<text x="173" y="48.6">A5V 12V</text>
<text x="196.7" y="48.6">5V</text>
<text x="81.1" y="58.8">P500</text>
<text x="81.1" y="56.2">P501_RXD1</text>
<text x="106.5" y="56.2">ANI0</text>
<text x="106.5" y="58.8">ANI6</text>
<text x="165" y="56.2">RES</text>
<text x="165" y="58.8">P500</text>
<text x="205.7" y="58.8">P502_TXD1</text>
<text x="205.7" y="56.2">P501_RXD1</text>
<text x="242.8" y="58.8">5VUSB</text>
<text x="270.5" y="56.2">5V</text>
<text x="81.1" y="63.8">P100</text>
<text x="106.5" y="61.3">ANI8</text>
<text x="165" y="63.8">P111</text>
<text x="165" y="61.3">P112</text>
<text x="205.7" y="61.3">P206_SDA1</text>
<text x="205.7" y="63.8">P205_SCL1</text>
<text x="81.1" y="68.9">GTIOC2B</text>
<text x="81.1" y="71.5">GTIOC2A</text>
<text x="81.1" y="66.4">P101</text>
<text x="97.5" y="66.4">5V</text>
<text x="107.7" y="66.4">5V</text>
<text x="117.8" y="66.4">5V</text>
<text x="127.2" y="66.4">A5V</text>
<text x="165" y="71.5">GTIOC0A</text>
<text x="165" y="66.4">P100</text>
<text x="165" y="68.9">P101</text>
<text x="205.7" y="68.9">P301</text>
<text x="205.7" y="66.4">P302</text>
<text x="205.7" y="71.5">P300</text>
<text x="242.7" y="68.9">5VREG</text>
<text x="81.1" y="76.6">GTIOC1A</text>
<text x="81.1" y="74">GTIOC1B</text>
<text x="165" y="76.6">GTIOC1A</text>
<text x="165" y="74">GTIOC0B</text>
<text x="205.7" y="74">P108</text>
<text x="205.7" y="76.6">P109_FWTXD</text>
<text x="81.1" y="79.1">GTIOC0B</text>
<text x="81.1" y="81.7">GTIOC0A</text>
<text x="165" y="79.1">GTIOC1B</text>
<text x="165" y="81.7">GTIOC2A</text>
<text x="205.7" y="81.7">ANI9</text>
<text x="205.7" y="79.1">P110_FWRXD</text>
<text x="244.2" y="79.1">A5V</text>
<text x="81.1" y="89.3">P113</text>
<text x="101.4" y="89.3">P200</text>
<text x="150.9" y="84.2">5V</text>
<text x="165" y="89.3">ANI3</text>
<text x="165" y="84.2">GTIOC2B</text>
<text x="205.7" y="89.3">ANI7</text>
<text x="205.7" y="84.2">ANI8</text>
<text x="81.1" y="94.4">P111</text>
<text x="81.1" y="91.8">P112</text>
<text x="101.4" y="94.4">P303</text>
<text x="165" y="91.8">ANI2</text>
<text x="165" y="94.4">ANI1</text>
<text x="205.7" y="91.8">ANI6</text>
<text x="205.7" y="94.4">ANI5</text>
<text x="81.1" y="102">P108</text>
<text x="81.1" y="99.4">P109_FWTXD</text>
<text x="81.1" y="96.9">P110_FWRXD</text>
<text x="101.4" y="99.4">P304</text>
<text x="165" y="96.9">ANI0</text>
<text x="205.7" y="96.9">ANI4</text>
<text x="81.1" y="107.1">P300</text>
<text x="101.4" y="104.6">P113</text>
<text x="251.5" y="104.6">VBATT</text>
<text x="81.1" y="109.6">P301</text>
<text x="81.1" y="112.2">P302</text>
<text x="125.8" y="109.6">5VUSB</text>
<text x="81.1" y="114.7">P303</text>
<text x="81.1" y="117.3">P304</text>
<text x="81.1" y="119.8">P200</text>
<text x="167.6" y="119.8">CTX0</text>
<text x="181.4" y="114.7">5V</text>
<text x="208.3" y="114.7">CAN_S</text>
<text x="81.1" y="122.3">MD</text>
<text x="81.1" y="124.9">RES</text>
<text x="81.1" y="127.4">RS485_REB</text>
<text x="81.1" y="130">P205_SCL1</text>
<text x="167.6" y="127.4">CRX0</text>
<text x="81.1" y="132.5">P206_SDA1</text>
<text x="161.1" y="137.6">5V</text>
<text x="81.1" y="140.2">USB_DP</text>
<text x="81.1" y="142.7">USB_DM</text>
<text x="173.8" y="140.2">5V</text>
<text x="194.1" y="140.2">5V</text>
<text x="242.5" y="142.7">5V</text>
<text x="81.1" y="155.4">TXD9</text>
<text x="81.1" y="152.9">RXD9</text>
<text x="81.1" y="150.3">VBUS</text>
<text x="227.2" y="152.9">5V</text>
<text x="81.1" y="158">RXD0</text>
<text x="81.1" y="160.5">TXD0</text>
<text x="180.3" y="160.5">RS485_REB</text>
<text x="180.3" y="158">RXD0</text>
<text x="180.3" y="165.6">TXD0</text>
<text x="180.3" y="163.1">RS485_DE</text>
<text x="181.4" y="175.8">5V</text>
<text x="81.1" y="183.4">CRX0</text>
<text x="81.1" y="186">CTX0</text>
<text x="81.1" y="180.8">VBATT</text>
<text x="81.1" y="188.5">RS485_DE</text>
</g>
<g font-size="2.3" fill="#000080">
<text x="12.4" y="18">U1</text>
<text x="91.2" y="23.1">RA3</text>
<text x="101.4" y="23.1">NP</text>
<text x="109.1" y="18">RA1</text>
<text x="109.1" y="20.6">RA2</text>
<text x="119.2" y="18">NP</text>
<text x="119.2" y="20.6">NP</text>
<text x="154.9" y="23.1">R2</text>
<text x="154.9" y="20.6">R1</text>
<text x="165" y="23.1">10k</text>
<text x="165" y="20.6">10k</text>
<text x="205.7" y="18">CN5</text>
<text x="233.7" y="20.6">U2</text>
<text x="109.1" y="25.7">RA4</text>
<text x="109.1" y="28.2">RA9</text>
<text x="119.2" y="25.7">NP</text>
<text x="121.8" y="28.2">NP</text>
<text x="154.9" y="28.2">JP1</text>
<text x="93.8" y="33.3">RA13</text>
<text x="104" y="33.3">NP</text>
<text x="109.1" y="30.8">RA14</text>
<text x="109.1" y="35.9">RA12</text>
<text x="121.8" y="30.8">NP</text>
<text x="121.8" y="35.9">NP</text>
<text x="203.2" y="30.8">B3B-PH-K-S</text>
<text x="91.2" y="40.9">RA8</text>
<text x="101.4" y="40.9">NP</text>
<text x="109.1" y="38.4">RA11</text>
<text x="121.8" y="38.4">NP</text>
<text x="154.9" y="38.4">JUMP</text>
<text x="233.7" y="38.4">TA78L05F</text>
<text x="233.7" y="40.9">(XC6202P502PR)</text>
<text x="266.5" y="40.7">C1</text>
<text x="279.2" y="40.7">C2</text>
<text x="109.1" y="43.5">RA7</text>
<text x="109.1" y="46">RA6</text>
<text x="119.2" y="43.5">NP</text>
<text x="119.2" y="46">NP</text>
<text x="266.5" y="43.2">10u/25V</text>
<text x="279.2" y="43.2">10u/25V</text>
<text x="187.9" y="51.1">CN3</text>
<text x="203.2" y="48.6">R21</text>
<text x="203.2" y="51.1">R22</text>
<text x="213.4" y="48.6">10k</text>
<text x="213.4" y="51.1">10k</text>
<text x="231.1" y="51.1">CN4</text>
<text x="114.1" y="56.2">RA5</text>
<text x="114.1" y="58.8">RA10</text>
<text x="126.9" y="56.2">NP</text>
<text x="126.9" y="58.8">NP</text>
<text x="139.6" y="56.2">RA16</text>
<text x="139.6" y="58.8">RA17</text>
<text x="149.7" y="56.2">10k</text>
<text x="149.7" y="58.8">10k</text>
<text x="114.1" y="61.3">RA15</text>
<text x="126.9" y="61.3">NP</text>
<text x="139.6" y="63.8">C18</text>
<text x="147.2" y="63.8">0.1u</text>
<text x="254" y="63.8">R18</text>
<text x="264.3" y="63.8">NP</text>
<text x="101.4" y="71.5">C6</text>
<text x="111.6" y="71.5">C7</text>
<text x="121.8" y="71.5">C8</text>
<text x="132" y="71.5">C9</text>
<text x="279.2" y="68.7">C3</text>
<text x="279.2" y="71.2">10u/25V</text>
<text x="101.4" y="74">0.1u</text>
<text x="111.6" y="74">0.1u</text>
<text x="121.8" y="74">0.1u</text>
<text x="132" y="74">0.1u</text>
<text x="254" y="74">R19</text>
<text x="264.3" y="74">0ohm</text>
<text x="254" y="82.9">L2</text>
<text x="111.6" y="89.3">R5</text>
<text x="124.3" y="89.3">1k</text>
<text x="134.5" y="89.3">LED1</text>
<text x="254" y="87.5">BLM18</text>
<text x="111.6" y="94.4">R6</text>
<text x="124.3" y="94.4">1k</text>
<text x="134.5" y="94.4">LED2</text>
<text x="248.7" y="91.6">C19</text>
<text x="248.7" y="94.1">10u/25V</text>
<text x="111.6" y="99.4">R7</text>
<text x="124.3" y="99.4">1k</text>
<text x="134.5" y="99.4">LED3</text>
<text x="271.9" y="102">CN6</text>
<text x="111.6" y="104.6">R8</text>
<text x="124.3" y="104.6">1k</text>
<text x="134.5" y="104.6">LED4</text>
<text x="185.4" y="104.6">PAD_2x19A</text>
<text x="228.6" y="104.6">PAD_2x19B</text>
<text x="111.3" y="113.7">R14</text>
<text x="139.6" y="112.2">CN7</text>
<text x="271.9" y="112.2">B2B-PH-K-S</text>
<text x="111.3" y="118.3">100ohm</text>
<text x="190.5" y="117.3">U4</text>
<text x="271.9" y="119.8">CN1</text>
<text x="105" y="122.1">R15</text>
<text x="105" y="124.6">100k</text>
<text x="223.5" y="122.3">R9</text>
<text x="223.5" y="124.9">R10</text>
<text x="233.7" y="122.3">NP</text>
<text x="233.7" y="124.9">NP</text>
<text x="139.6" y="130">ZX62-B-5PA(33)</text>
<text x="223.5" y="130">120ohm</text>
<text x="238.8" y="127.4">C15</text>
<text x="246.4" y="127.4">NP</text>
<text x="139.6" y="132.5">CN2</text>
<text x="190.5" y="132.5">TJA1441AT</text>
<text x="104" y="142.7">R17</text>
<text x="104" y="140.2">R16</text>
<text x="116.7" y="142.7">22</text>
<text x="116.7" y="140.2">22</text>
<text x="163.2" y="145.2">L1</text>
<text x="163.2" y="147.8">BLM18</text>
<text x="177.8" y="145.2">C14</text>
<text x="177.8" y="147.8">0.1u</text>
<text x="198.1" y="145.2">C16</text>
<text x="198.1" y="147.8">0.1u</text>
<text x="103.7" y="150.1">C4</text>
<text x="103.7" y="152.6">1u</text>
<text x="139.6" y="152.9">87583-2010RLF</text>
<text x="203.2" y="155.4">U3</text>
<text x="239.8" y="150.1">R13 R11</text>
<text x="239.8" y="152.6">NP</text>
<text x="244.9" y="152.6">NP</text>
<text x="252.5" y="150.1">R12</text>
<text x="252.5" y="152.6">120</text>
<text x="114.6" y="162.6">TP3</text>
<text x="164.8" y="165.4">C17</text>
<text x="164.8" y="167.9">10u/25V</text>
<text x="113.9" y="173.7">X2</text>
<text x="141.9" y="173.7">X1</text>
<text x="194" y="173">R20</text>
<text x="203.2" y="170.7">MAX485CSA+</text>
<text x="203.2" y="173.2">(SP485ECN-L)</text>
<text x="269.3" y="168.1">TERMINAL</text>
<text x="269.3" y="170.7">(ML-1400-S1L-6P)</text>
<text x="194" y="175.5">NP</text>
<text x="98.6" y="183.2">C5</text>
<text x="98.6" y="185.7">4.7u</text>
<text x="108.8" y="183.2">C10</text>
<text x="108.8" y="185.7">NP</text>
<text x="111.6" y="180.8">32.768kHz</text>
<text x="126.6" y="183.2">C11</text>
<text x="126.6" y="185.7">NP</text>
<text x="136.8" y="183.2">C12</text>
<text x="136.8" y="185.7">27p</text>
<text x="139.6" y="180.8">12MHz</text>
<text x="154.6" y="183.2">C13</text>
<text x="154.6" y="185.7">27p</text>
<text x="168.1" y="182.9">TP2</text>
<text x="111.6" y="188.5">FC-135</text>
<text x="139.6" y="188.5">FA-238V</text>
<text x="168.1" y="190.5">TP1</text>
<text x="12.4" y="193.6">R7FA4M1AB3CFM</text>
</g>
</svg>
